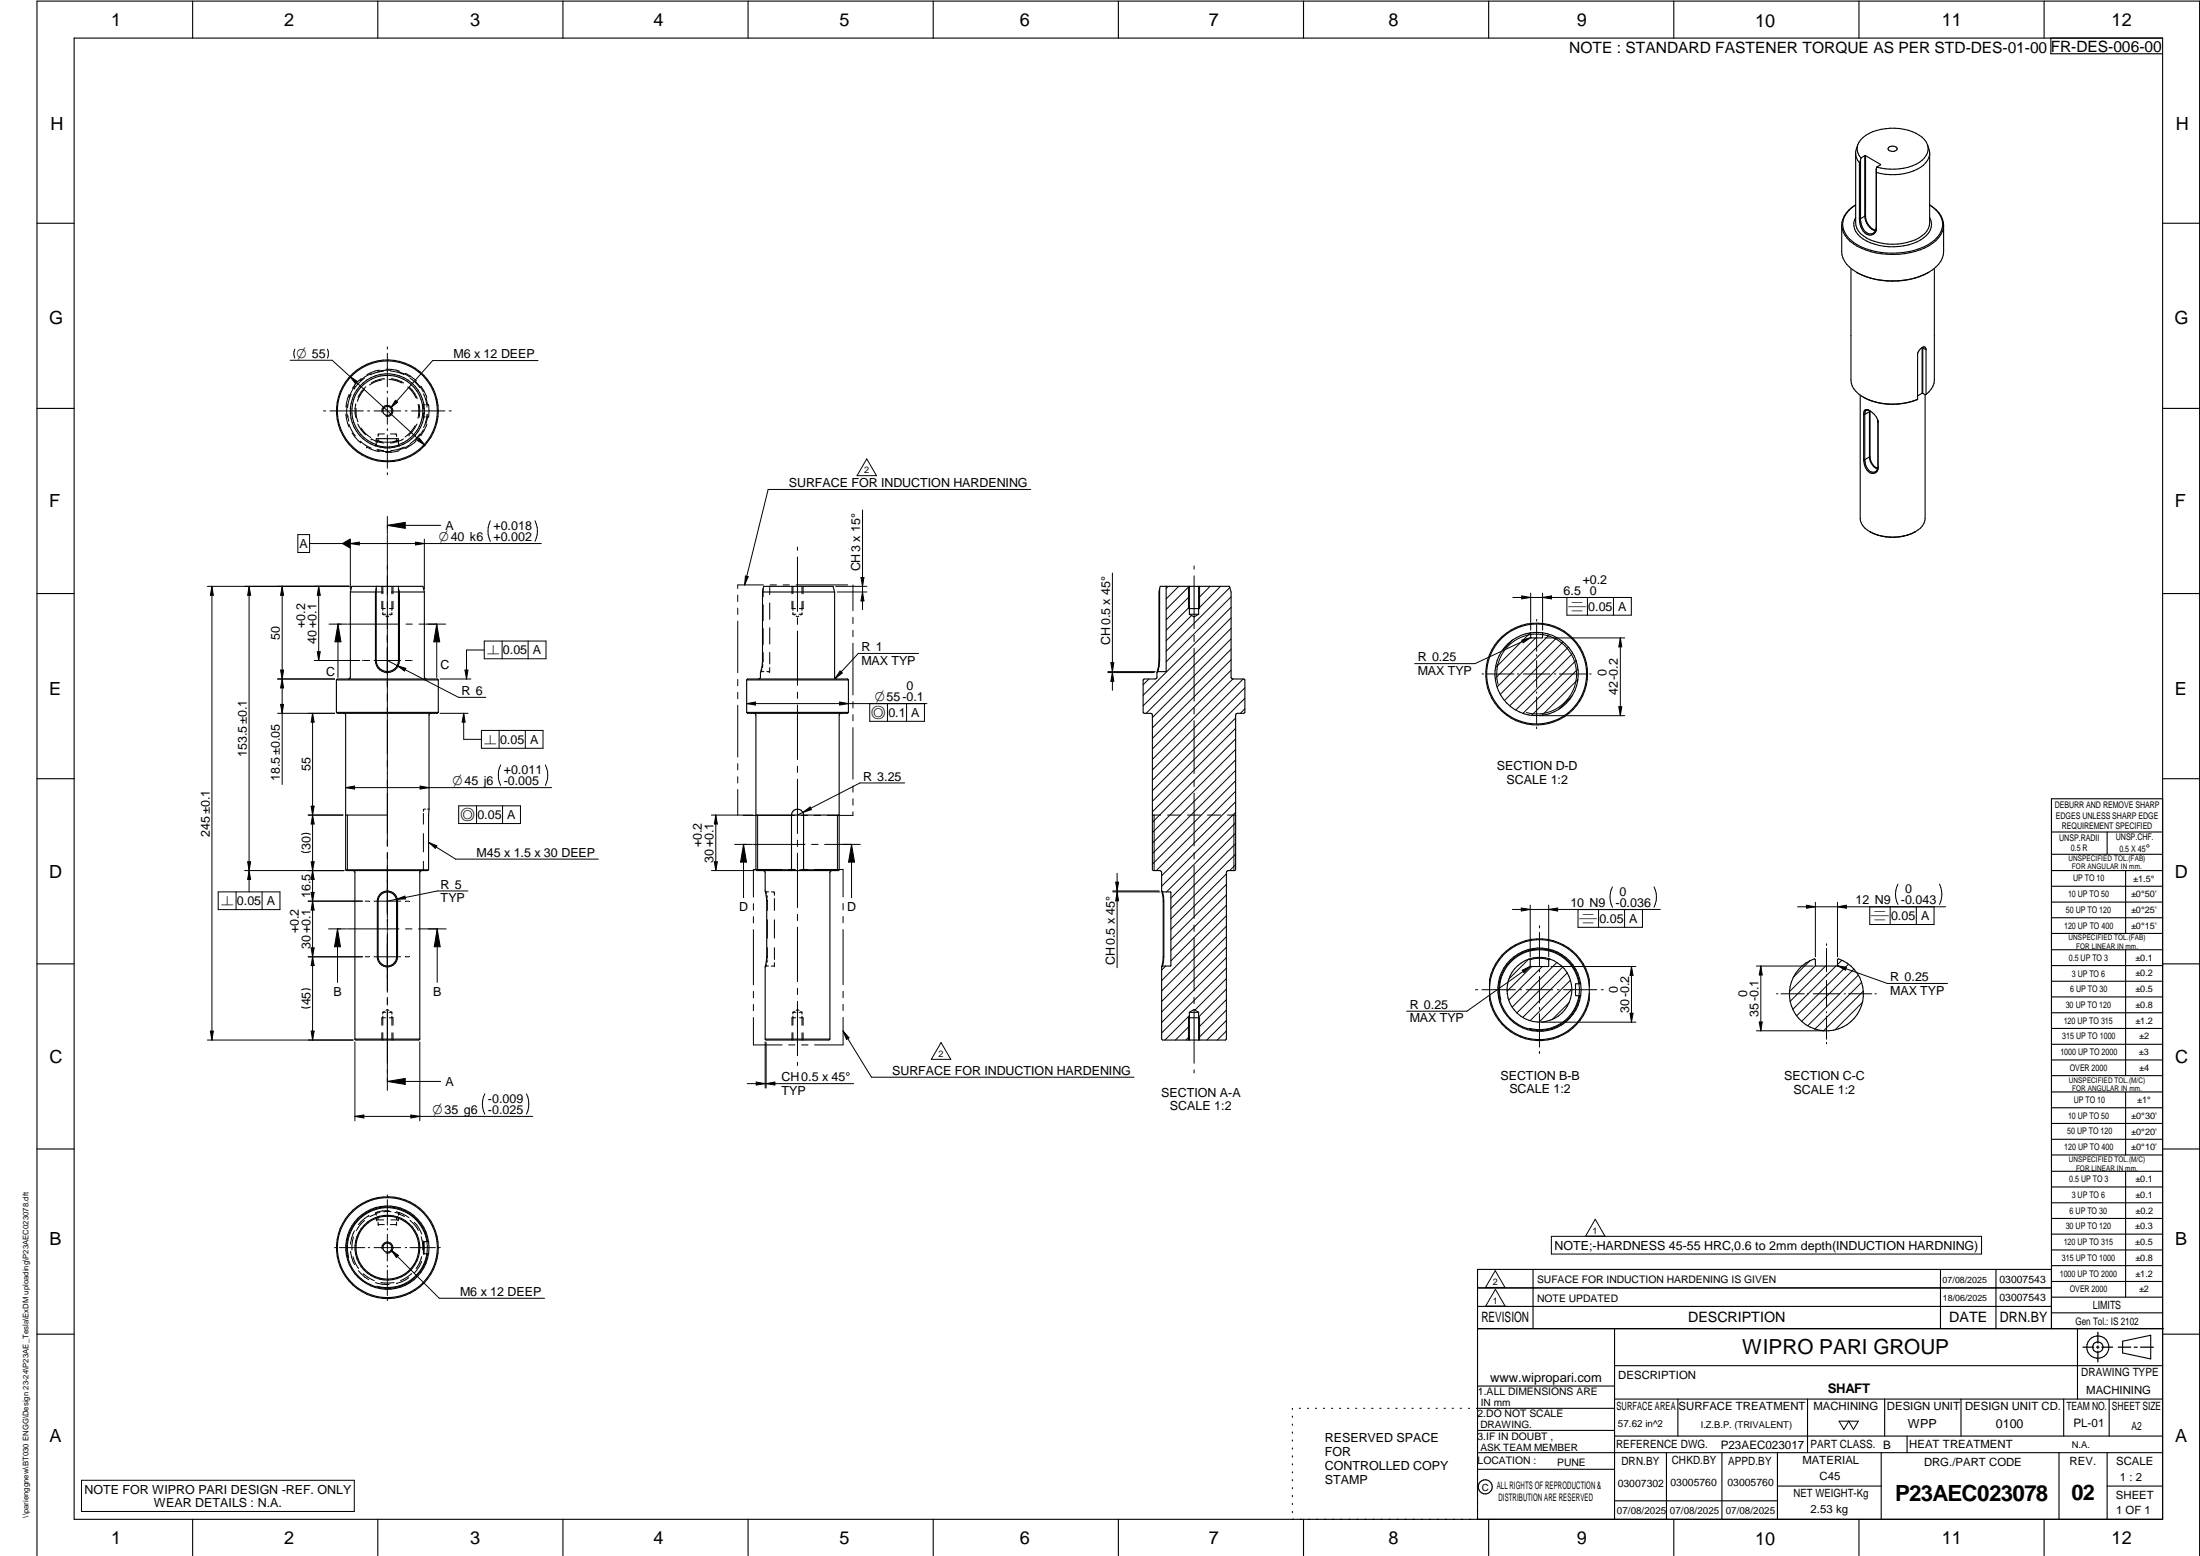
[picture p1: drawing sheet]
<svg xmlns="http://www.w3.org/2000/svg" width="594mm" height="420mm" viewBox="0 0 594 420" stroke-linecap="round" stroke-linejoin="round" font-family="sans-serif">
<g fill="none" stroke="#000" stroke-width=".3">
<path d="M20 10.3h564v400h-564zM52 .3v10M102 .3v10M152 .3v10M202 .3v10M252 .3v10M302 .3v10M352 .3v10M402 .3v10M452 .3v10M502 .3v10M552 .3v10"/>
<path d="M553.8 10.3v4.2h30.1M501.6 39.1l-.5 1.9v19.2a5 5 0 0 0 2.9 4.1 15.2 15.2 0 0 0 15-.6 4.5 4.5 0 0 0 2.1-3.5v-19.1l-.6-2M501.6 39.1a3.6 3.6 0 0 0 .9 3.6M510 39.8l.7-.3a1 1 0 0 1 1.5 .9 1.59 1.59 0 0 1-2.3-.1zM520.5 39.1a4.6 4.6 0 0 1-3.1 5.3 15.8 15.8 0 0 1-10.6 .7M520.5 39.1a8 8 0 0 0-6.3-4.2 13.7 13.7 0 0 0-11.1 2.2l-.7 .7-.8 1.3M499.2 56.7l1.9-1.4a5.9 5.9 0 0 0-3.2 7 10.2 10.2 0 0 0 7.2 5.3 21 21 0 0 0 16.3-2 5.6 5.6 0 0 0 2.6-7.3 8.2 8.2 0 0 0-2.9-3 6.1 6.1 0 0 1 3.4 7.2 10.6 10.6 0 0 1-7.4 5.4 21.1 21.1 0 0 1-16.6-2.1 5.6 5.6 0 0 1-2.5-7.5zM501.1 41.8l.2 .7 .8 1.4M502.1 43.9l.1 15.7a4.4 4.4 0 0 0 2.3 3.8 1.77 1.77 0 0 0 2.2-1.7M502.1 59.1h.3M502.4 43.3v15.8M502.4 43.3l-.3 .6"/>
<path d="M502.4 59.1l.1 .8a4.1 4.1 0 0 0 2.1 3.2 1.57 1.57 0 0 0 2-1.6l.1 .2M502.5 42.7l-.1 .6M503.5 58.4h.3M503.5 58.4a4.3 4.3 0 0 0 2.9 3.9M503.5 58.4l-1.1 .7M503.5 42l-1 .7M503.5 42v16.4M503.5 42h.3M503.8 42v16.4M503.8 58.4a4.2 4.2 0 0 0 2.7 3.8M503.8 42l4 2.4-1 .7M506.6 45.7l.1 16"/>
<path d="M506.8 45.1l-.2 .6M521.1 58.7a4.5 4.5 0 0 1-2.4 6.1 15.7 15.7 0 0 1-16.4-.9 4.1 4.1 0 0 1-1.2-5.2M521.1 41.8a6.2 6.2 0 0 1-4.5 4.4 16.1 16.1 0 0 1-9.9 .4l-.1-.9M10 60.3h10M497.3 60.8v7.1a6.7 6.7 0 0 0 4 5.6M499.8 72.5v30.1a6.6 6.6 0 0 0 5.1 5.4 18 18 0 0 0 12.9-.2M501.3 73.5a19.3 19.3 0 0 0 9.8 2.4M501.3 73.5a19 19 0 0 0 9.8 2.4M518.4 74.6a20 20 0 0 1-7.3 1.3M519.6 74.1a19.7 19.7 0 0 1-8.5 1.8M520.8 73.5l-.2 .2M520.8 73.5l-1.3 .7"/>
<path d="M522.3 72.5v30.1a5 5 0 0 1-2.2 3.9M524.8 60.8v7.1a6.7 6.7 0 0 1-4 5.6M584 60.3h10M519 93.9a.62 .62 0 0 1 .8-.2 .62 .62 0 0 1 .3 .7v12.1M519 93.9v12.3M519 93.9l1.1 .5M519 93.9l-.8 .8-.4 .8v12.3M519.2 93.8v12.4M10 110.3h10M502.3 106.7v33.3a4.8 4.8 0 0 0 3.7 4.1M503.1 107.2a17.1 17.1 0 0 0 14.7 .6M503.3 111.8v12.3"/>
<path d="M504.5 110.7l.5 .3v12.4M504.5 110.7a4.8 4.8 0 0 1 2.6 2.9v12.6M504.5 110.7a.88 .88 0 0 0-1 1.2l.1 12.9a3.3 3.3 0 0 0 2.1 2.7 1.31 1.31 0 0 0 1.4-1M504.5 110.7a.93 .93 0 0 0-1 .2 .93 .93 0 0 0-.2 .9M504.8 110.9v12.5M505 111.2l-1.5 .7-.2-.1M507 113.3l.1 .8M507.1 113.9v.2M507.1 114.1v12.2a1.55 1.55 0 0 1-1.2 1.6 1.55 1.55 0 0 1-1.7-.9l-.7-1.4-.2-1.5M519 106.2h.2M519 106.2l-1.2 .7M519.2 106.2l.9 .3"/>
<path d="M519.8 106.6v33.4a4.8 4.8 0 0 1-3.7 4.1M584 110.3h10M101.4 120.4a9.4 9.4 0 0 0 6.5 0M101.6 120.2l.1-1.8h5.8l.1 1.8M101.6 120.2l-.2 .2M101.6 120.1a9.6 9.6 0 0 1-4.7-14.8 9.6 9.6 0 0 1 15.4 0 9.6 9.6 0 0 1-4.7 14.8M107.6 120.2a9.5 9.5 0 0 1-6 0M107.6 120.2l.3 .2M107.9 120.4a10 10 0 0 0 4.8-15.4 10 10 0 0 0-16.1 0 10 10 0 0 0 4.8 15.4M504.8 123.4l-1.3 .7h-.2M504.8 123.4h.2M504.8 123.4a3.7 3.7 0 0 0 2.2 3.3"/>
<path d="M505 123.4l.2 1.1a3.3 3.3 0 0 0 1.9 2M507.1 126.2v.3M507.1 126.2v.1M94.6 159.9l.4-1.6h19.2l.4 1.6M94.6 159.9v22.9l-.5 .5M94.6 159.9h6.8M101.4 159.9v18.5a3.2 3.2 0 0 0 3.2 3.2 3.2 3.2 0 0 0 3.3-3.2v-18.5M101.6 159l-.2 .9M107.6 158.3v20.1a3 3 0 0 1-3 2.9 3 3 0 0 1-3-2.9v-20.1M107.6 159l.3 .9M107.9 159.9h6.7M114.6 159.9v22.9l.5 .5"/>
<path d="M205.9 159.9h19.5M205.9 159.9v18.5l-.1 1.6-.4 1.6-.1 1.5-.5 .2M225.4 159.9l-.4-1.6h-18.8l-.3 1.6M225.4 159.9v22.9v.3l.4 .2M313.1 159l.2-.7h18.7l.4 1.6v22.9l.1 .3 .4 .2h3l.3 .3v8.8l-.3 .2-2 .1-.2 .4v41.8l-.3 .2h-1.7l-.5 .5v45l-.3 .2h-17l-.2-.2v-19.5M313.1 159l-.1 .9v18.5l-.2 1.6-.4 1.6M313.1 159v19.4l-.4 3M314.9 158.3v22.9l-2.2 .2M321.2 158.3v7.6M323.7 158.3v7.6M507 144.5a13.9 13.9 0 0 0 8.1 0M517.3 143.6a13.5 13.5 0 0 1-12.4 0"/>
<path d="M10 160.3h10M320.9 164.3h3M321.2 165.9h2.5M321.2 165.9l1.2 .7 1.3-.7M413.3 170.9l.2 1.4h2.9l.2-1.4M413.3 170.9h3.3M413.3 170.9a11.2 11.2 0 0 0-7.8 17.2 11.2 11.2 0 0 0 18.9 0 11.2 11.2 0 0 0-7.8-17.2M584 160.3h10M90.8 183.6v8.8M90.8 192.4h27.6M90.8 183.6h27.6M92.9 192.6l.4 .2v.3v41.8"/>
<path d="M116.4 192.6l-.5 .2v.3l-.2 41.8M118.4 192.4l-.3 .2h-27l-.3-.2M118.4 183.6l-.3-.3h-27l-.3 .3M118.4 183.6v8.8M201.6 183.6v8.8M201.6 192.4h27.5M201.6 183.6h27.5M203.6 192.6l.3 .1 .2 .4v41.8M227.1 192.6l-.2 .1-.3 .4v41.8M229.1 183.6l-.3-.3h-26.9l-.3 .3M229.1 183.6v8.8M229.1 192.4l-.3 .2h-26.9l-.3-.2"/>
<path d="M312.4 181.6v1.2l-.2 .5h-3.3l-.2 .3v8.8l.2 .2 2 .1 .3 .4v41.8l.2 .2h1.8l.4 .2 .1 5.3M312.7 181.4l-.3 .2M10 210.3h10M584 215.7h-30v143.1M584 210.3h10M93.3 234.9l.3 .2h21.9l.2-.2M93.3 220.1h11.3M93.3 234.9h22.4M95.4 235.1l.4 .2v.3v45M113.9 235.1l-.5 .2v.3v45M204.1 220.1h22.5M204.1 234.9h9.6"/>
<path d="M206.1 235.1l.4 .2a29.5 29.5 0 0 0 .5 8v15.1l-.4 2.7v19.5M217 234.9h9.6M217 235.1v-15a1.63 1.63 0 0 0-1.6-1.6 1.63 1.63 0 0 0-1.7 1.6v15M224.6 235.1l-.5 .5v45M226.6 234.9l-.3 .2h-21.9l-.3-.2M311.2 220.1h.5M333.2 220.1h.5M554 224.7h30M554 230.7h30M554 235.1h30M554 239.3h30M569 224.7v6"/>
<path d="M574 235.1v17M102.6 241.5a2.75 2.75 0 0 1 3-.7 2.75 2.75 0 0 1 1.8 2.5v15.1a2.73 2.73 0 0 1-2.8 2.7 2.73 2.73 0 0 1-2.7-2.7v-15.1v-.6zM102.8 241.6a2.49 2.49 0 0 1 2.7-.6 2.49 2.49 0 0 1 1.6 2.3v15.1a2.5 2.5 0 0 1-2.5 2.5 2.5 2.5 0 0 1-2.5-2.5v-15.1l.1-.6zM313.7 240.6l.4 2.7v15.1l-.4 2.7M313.7 240.6l.2 .2M313.9 240.8l.4 2.5v15.1l-.4 2.5M313.9 240.8l2.3 .2v19.7l-2.3 .2M413 259l.2 .1M413.2 259.1a8.4 8.4 0 0 1 5 0M413.2 259.1l.1 1.9h4.8l.1-1.9M418.5 259a8.7 8.7 0 0 1 4.3 13.4 8.7 8.7 0 0 1-14.2 0 8.7 8.7 0 0 1 4.4-13.4M418.5 259a8.8 8.8 0 0 0-5.5 0"/>
<path d="M418.5 259l-.3 .1M554 243.6h30M554 247.8h30M554 252.1h30M554 256.5h30M574 256.5v33.9M10 260.3h10M313.9 260.9l-.2 .2M320.9 274.8h3M321.2 273.3v7.5M321.2 273.3h2.5M321.2 273.3l1.2-.7 1.3 .7"/>
<path d="M323.7 273.3v7.5M402.2 268.2a13.5 13.5 0 0 0 13.5 12.5 13.5 13.5 0 0 0 13.5-12.5M402.2 266.3a13.5 13.5 0 0 1 13.5-12.6 13.5 13.5 0 0 1 13.5 12.6M426.6 265.6a11 11 0 0 0-16.9-7.6 11 11 0 0 0 0 18.5 11 11 0 0 0 16.9-7.6M426.8 265.6v3.3M426.8 265.6l-1.4 .1v3l1.4 .2M426.8 265.6a11.2 11.2 0 0 0-17.2-7.8 11.2 11.2 0 0 0 0 18.9 11.2 11.2 0 0 0 17.2-7.8M486.6 260.9l1-.8 2.4-1.2 .2 .2 .1 1.8h5.8l.1-1.8 .2-.2a10 10 0 0 1 5.5 14.3 10 10 0 0 1-15 3 10 10 0 0 1-.3-15.3zM554 260.7h30M554 265h30M554 269.2h30M554 273.5h30"/>
<path d="M554 277.7h30M584 260.3h10M95.8 280.6h17.6M113.4 280.6l-.3 .2h-17l-.3-.2M206.6 280.6h17.5M224.1 280.6l-.2 .2h-17l-.3-.2M554 282h30M554 286.2h30M554 290.4h30M554 294.9h30M554 299.1h30M574 294.9v17"/>
<path d="M10 310.3h10M554 303.4h30M554 307.6h30M554 311.9h30M554 316.3h30M574 316.3v34M584 310.3h10M103.7 328.5a8.5 8.5 0 0 0-6.5 12.5 8.5 8.5 0 0 0 14 1.3 8.5 8.5 0 0 0-4-13.5l-1.1-.3h-2.4M115.5 335.3a11 11 0 0 0-16.9-7.6 11 11 0 0 0 0 18.5 11 11 0 0 0 16.9-7.7M115.7 335.3v3.2M115.7 335.3l-1.4 .1v3l1.4 .1M115.7 335.3a11.2 11.2 0 0 0-17.2-7.8 11.2 11.2 0 0 0 0 18.9 11.2 11.2 0 0 0 17.2-7.9"/>
<path d="M554 320.5h30M554 324.8h30M554 329h30M554 333.2h30M554 337.5h30M399 358.8h185.2M399 352.8h155M399 347.8h155M414 342.8v16M436 358.8v51.5M524 342.8v16M539 342.8v16"/>
<path d="M554 341.8h30M554 346h30M554 350.3h30M554 354.5h30M554 342.8h-155v67.5M561 358.8v19M10 360.3h10M399 374.3h37M436 368.8h148M436 377.8h148M453.1 377.8v10M488.1 377.8v14.5"/>
<path d="M508.9 377.8v10M529.5 377.8v10M557.3 377.8v10M569.5 377.8v10M573.2 362.2l7.6-1.6v6.3l-7.6-1.6zM584 360.3h10M349 380.3v.3M349 382.4v.3M349 384.6v.3M349 386.7v.3M349 388.8v.3M349 391v.3"/>
<path d="M349 393.1v.3M349 395.3v.3M349 397.4v.3M349 399.5v.3M350.9 380.3h.2M353.1 380.3h.2M355.2 380.3h.3M357.4 380.3h.3M359.6 380.3h.3M361.7 380.3h.3M363.9 380.3h.3M366.1 380.3h.3"/>
<path d="M368.3 380.3h.2M370.4 380.3h.3M372.6 380.3h.3M374.8 380.3h.3M376.9 380.3h.4M379.1 380.3h.3M381.3 380.3h.3M383.4 380.3h.4M385.6 380.3h.3M387.8 380.3h.3M390 380.3h.3M392.2 380.3h.3"/>
<path d="M394.3 380.3h.3M396.5 380.3h.3M398.7 380.3h37.3M399 386.2h37M399 396.7h37M436 387.8h148M450 392.3v18M465 392.3v18M480 392.3v18M508 392.3v18M515 387.8v4.5M556 392.3v18"/>
<path d="M569 392.3v18M584 392.3h-185M52 410.3v9.7M102 410.3v9.7M152 410.3v9.7M202 410.3v9.7M252 410.3v9.7M302 410.3v9.7M349 401.7v.3M349 403.8v.4M349 406v.3M349 408.1v.3"/>
<path d="M352 410.3v9.7M402 410.3v9.7M436 405.3h44M452 410.3v9.7M480 401.3h28M502 410.3v9.7M552 410.3v9.7M569 401.3h15M10 420v-419.7h584v419.7"/>
<circle cx="104.6" cy="111" r="1.22"/>
<circle cx="104.6" cy="111" r="13.5"/>
<circle cx="104.6" cy="111" r="13.8"/>
<circle cx="414.9" cy="182" r="13.5"/>
<circle cx="415" cy="182" r="13.8"/>
<circle cx="415.7" cy="267.2" r="13.7"/>
<circle cx="104.6" cy="336.9" r="8.8"/>
<circle cx="104.6" cy="336.9" r="13.5"/>
<circle cx="104.6" cy="336.9" r="13.8"/>
<circle cx="104.6" cy="336.9" r="1.22"/>
<circle cx="566.5" cy="363.8" r="2.99"/>
<circle cx="566.5" cy="363.7" r="1.41"/>
<circle cx="401.1" cy="401.5" r="1.9"/>
</g>
<g fill="none" stroke="#000" stroke-width=".27">
<path d="M78.4 97.3h11.3l4.8 4.3M79.6 94.3a2.6 2.6 0 0 0 0 2.4M88.4 94.3a2.99 2.99 0 0 1 0 2.4M102.4 99.9l-2.2 .7-1.1 .6M104.2 99.7h1.5l2.1 .5M104.6 93.7v.6M104.6 95.4v9M105.6 100h-1.8l-1.8 .3M145.3 97.4h-28.5l-11.3 12.7M87.4 111h.5M89.1 111h9M93.4 111.8l.8 3.5"/>
<path d="M93.8 109.2l-.2 1.8 .2 1.8M93.9 112l.3 1.7M94.2 114.6l.7 1.6 1.1 1.5M94.3 106.5l-.9 3.4M94.5 101.6l2 1.4-.5 .6zM94.5 101.6l20.3 18.6M94.8 106.5a8.3 8.3 0 0 0-.9 3.6M95.1 116.9l1.7 2.1 .6 .6M95.8 104.8h.1M95.9 104.2l-1 1.5-.7 1.7M96 109.1l-.1 1.2 .1 2.4M96 109.1h.1"/>
<path d="M96.1 110.2a7.8 7.8 0 0 0 .5 3.7M96.6 114.5l.9 1.6 1.2 1.3M97.2 119.1l1.4 1.1 1.7 .8M97.5 115.6a7.5 7.5 0 0 0 2.6 2.6M97.5 102.2l-1.7 1.7-.6 1M98.4 105.2a8.3 8.3 0 0 0-1.9 3.2M98.4 102.2l-1.8 1.5-.8 1.1M98.8 104.4a7.3 7.3 0 0 0-2.1 2.9M99.3 111h.5M100.2 118.5l2.3 .9 1.1 .2M100.2 118.5h.1M100.2 100.9l-1.6 .8-1.4 1.1"/>
<path d="M101 111h7.2M101.8 119l1.7 .4M101.9 119.3h.1M102.1 119.1h-.1M102.1 119.1l.8 .2M102.1 117.3v.6M102.1 118.5v.6M102.1 117.3h.1M102.2 117.2h1.6M102.2 117.2h.1M103.2 102.6a7.9 7.9 0 0 0-3.4 1.4M103.2 111.3a1.49 1.49 0 0 1 1.3-1.8 1.49 1.49 0 0 1 1.6 1.6 1.49 1.49 0 0 1-1.9 1.3"/>
<path d="M103.6 100.2l-2.6 .6-1 .4M103.7 102.2l-1.2 .2-2.2 .9M103.7 102.2h.1M103.8 119.4h1.6M104.6 105.6v.5M104.6 107.4v7.2M104.6 115.7v.6M104.6 117.4v9M105 102.4a8.3 8.3 0 0 1 3.5 1M105.4 117.2h1.6M105.5 100.2l2.1 .4 1.5 .5M105.6 102.3a7.3 7.3 0 0 1 3.4 1.1"/>
<path d="M106.8 108.1l.6 .5-1.9 1.5zM107 117.2h.1M107.1 117.3h.1M107.1 119.1h.1M107.1 117.3v.6M107.1 118.5v.6M107.1 119.1l-.8 .2M107.3 119.2l.1 .1M107.3 119.3l-1.8 .3M107.4 100.3l1.7 .6 1.6 .9M107.5 118.9l-2.1 .5M108.9 118.5l-1.6 .8"/>
<path d="M109.4 111h.5M109.5 100.8l1.3 .8 1.6 1.3M110.1 104.5a8.1 8.1 0 0 1 2.2 2.9M110.4 117.4h.1M110.5 104.5l.8 .8 1.3 2.1M110.7 102.1l1.5 1.2 1.2 1.4M111.1 111h9M112.1 114.9a8.8 8.8 0 0 1-2.7 3.1M112.1 103l1.3 1.3 .9 1.5M112.4 119l-1.6 1.3-1.3 .8M112.6 114.5l-1.3 2.1-.9 .8M112.6 107.4h.1"/>
<path d="M112.9 109.2a7.8 7.8 0 0 1 0 3.7M113.2 109.2a7.4 7.4 0 0 1 0 3.5M113.2 118.3l1.6 1.9-2.1-1.3zM113.4 117.2l-1.6 1.8-1 .8M113.7 104.3l.8 1.3 .8 1.8M114.3 116l-.9 1.6-1.2 1.3M114.3 106.3a8.5 8.5 0 0 1 1 3.6M114.3 109.4h.1M114.3 112.4h.1M114.3 109.4v1M114.3 111.5v.9M114.4 109.3h.1"/>
<path d="M114.4 112.5h.1M114.5 109.3h.3M114.5 112.6h.3M115.1 107.6l.4 1.7M115.3 114.5l-.8 1.8-.9 1.3M115.3 109.3h.4M115.3 112.6h.4M115.4 111.9l-.6 2.6-.4 1M115.4 111.9h.1M115.5 112.6l-.4 1.7M115.7 109.2l.2 1.8-.2 1.7M121.3 111h.6"/>
<path d="M99 120.7h.1M99 120.7l1.2 .6 2.2 .7M101.8 121.4l1.8 .3M102 121.6l1.8 .3h1.8M104.6 127.6v.6M104.6 139.4v4.9M107.7 121.8l-3.5 .4M109.1 120.7l-2 .8-1.6 .2M110.7 120.1l-1.6 .9-1.7 .5M232.9 137.7v26.9M234.1 123.9l2.6 4.5h-5.3zM278.3 132.2h-70.9l-6.3 25.7"/>
<path d="M56 158.3h38.3M57.2 158.3v122.5M57.2 158.3l.4 2.4h-.8zM67.3 158.3l.4 2.4h-.8zM67.3 158.3v82.5M76.2 158.3v53.5M76.2 158.3l.4 2.4h-.8zM80.4 144.4h3.2v4.8h-3.2zM83.6 146.8h62.6M86.1 158.3l.4 2.4h-.8zM86.1 158.3v20.1M94.6 146.8l2.4-.4v.8z"/>
<path d="M94.6 145.6v13.5M101.4 159.9h2.1M103.1 158.3v2M103.4 158.3v2M104.6 144.5v84M104.6 141.9h14.4M104.6 141.9l4.8-.8v1.6zM105.7 159.9h2.2M105.8 158.3v2.1M106.1 158.3v2M112.2 146.4l2.4 .4-2.4 .4zM114.6 145.6v13.5"/>
<path d="M132.4 140.6a6.4 6.4 0 0 0 0 5.6M144.5 140.6a6.4 6.4 0 0 1 0 5.6M201.3 155.5l.8 .2-1 2.2zM206.1 159v2.1M206.2 157.9h-7v1M207.8 158.3v2.3M207.9 157.9h1.8M211.4 157.9h1.7M213.9 158.3v2M214.1 158.3v2M215 157.9h13.9M215.3 147.7v.9"/>
<path d="M215.3 150.4v14.7M216.6 158.3v2.1M216.9 158.3v2M225.7 158.3h8.4M226.1 159.9h8M230.3 157.9v7M232.5 156h.8l-.4 2.3zM232.9 159.9l.4 2.4h-.8zM300.4 154.7v31.7M315.5 158.3l-.6 .6M318.3 158.3l-3.4 3.4M320.9 158.3v6"/>
<path d="M321.1 158.3l-6.2 6.2M322.4 152.8v.9M322.4 155.5v14.3M323.7 158.6l.2-.3v6M326.8 158.3l-3.1 3.2M329.6 158.3l-5.9 6M332.1 158.7l-17.2 17.2M84.9 178.4h12.2M85.7 176h.8l-.4 2.4zM88.9 168.5h4.8M91.3 168.5l.8 4.8h-1.6zM91.3 168.5v14.4"/>
<path d="M93.9 168.5h14M97.9 178.4h.1M98.2 178.4h1.4M101 178.4h7.2M103.1 162.3v2h.9M103.4 162.3v2.5M103.4 165.4v.5M103.4 165.9l.4 .2M103.4 165.9h.8M104.2 166.3l.4 .3 .4-.2M104.6 178.4l19.2 9.9h7.4M105.1 165.9h.7"/>
<path d="M105.8 162.4v2.4M105.8 165.4v.5M105.8 165.9l-.4 .2M106.1 162.3v2h-1M107.3 179.7l2.3 .8-.4 .7zM109.6 168.5h1.7M109.7 178.4h1.3M111.2 178.4h.1M113.2 168.5h7.1M117.9 168.5l.8 4.8h-1.6zM117.9 168.5v14.4M130.8 173.1h16.6v4.8h-16.6z"/>
<path d="M130.8 175.5h-4.8v7.8M135.6 173.1v4.8M142.6 173.1v4.8M199.2 160.7v1.7M199.2 164.2v1.7M199.2 167.7v14M206 179.4l-.1 .9M206.1 176.2l-.1 2.6M206.1 163.3v4.3M206.1 169.8v4.2M207.8 162.8v4.4M207.8 169.5v4.4"/>
<path d="M207.8 176.1v3.2M213.9 162.3v2h.9M214.1 162.3v2.5M214.1 165.9l.4 .2M214.1 165.9h.8M214.1 165.4v.5M215 166.3l.3 .3 .4-.2M215.3 166.9v1.7M215.3 170.4v14.7M215.8 165.9h.8M216.6 162.4v2.4M216.6 165.9l-.4 .2"/>
<path d="M216.6 165.4v.5M216.9 162.3v2h-1M230.3 166.7v1.7M230.3 170.2v1.7M230.3 173.7v14M248.1 176.4h-16.3l-6.3 6.8M300 178.9h.8l-.4 2.5zM321.2 161.1l-6.3 6.2M321.2 163.9l-6.3 6.3M321.8 166.2l-6.9 6.8M322.4 171.5v1.8M322.4 175v14.3"/>
<path d="M332.4 164l-23.7 23.7M332.4 166.8l-23.7 23.8M332.4 161.2l-17.5 17.5M332.4 172.5l-21.2 21.3M332.4 175.3l-21.2 21.3M332.4 178.1l-21.2 21.3M332.4 169.7l-22.9 22.9M408.4 172.8l-2.6 2.7M410.9 160.9l2.4 .4-2.4 .4zM411 172.8l2.3-.6-2 1.4zM413.2 170.9l-9.3 9.4M413.3 160.1v10"/>
<path d="M413.5 172.1l-15.2 7.1h-16.3M414.7 172.3l-10.9 10.9M414.9 167.3v.4M414.9 168.7v7.2M414.9 176.8v.4M414.9 178.4v7.2M416.6 161.3l2.4-.4v.8zM416.6 160.1v10M417.1 172.3h21.6M418.5 171.3l-14.2 14.2M420.4 172.2l-15.3 15.3M422.1 173.3l-15.8 15.8"/>
<path d="M423.1 161.3v4.8h17.4v-4.8h-32M423.5 174.8l-15.8 15.8M424.7 176.4l-15.4 15.3M425.6 178.4l-14.3 14.2M428.7 161.3v4.8M435.7 161.3v4.8M437.6 172.3l.3 2.4h-.8zM437.6 172.3v21M75 183.3h15.4M75 192.6h15.4M75.8 180.9h.8l-.4 2.4zM75.8 190.2h.8l-.4 2.4z"/>
<path d="M76.2 183.3l.4 2.5h-.8zM84.4 192.6l.4 2.4h-.8zM84.4 192.6v88.2M118.8 183.3h8.4M118.8 192.6h7.6M125.2 192.6l.4 2.4h-.8zM125.2 192.6v7h4.8M125.6 180.9h.8l-.4 2.4zM130 197.2h16.6v4.9h-16.6zM134.8 197.2v4.9M141.9 197.2v4.9M199.2 183.5v1.7"/>
<path d="M199.2 186.9v1.8M199.2 190.5v13.9M201.6 190l2.4-.4v.8zM201.6 190h48.7M205.4 181.5v.1M205.6 181.4h.7M205.6 181.4h-.1M205.7 180.8l-.1 .5M207 181.4h.7M207.7 181.4h.1M207.8 181.3h.1M207.8 180.3v.9"/>
<path d="M215.3 186.9v1.7M215.3 190.4v14.7M226.7 189.6l2.4 .4-2.4 .4zM226.9 181.2l.6 .5-2 1.5zM230.3 189.4v1.8M230.3 193v1.6M230.3 196.5v13.9M234.9 190v4.8h14.7v-4.8M239.6 190v4.8M244.8 190v4.8M299.2 181.4h12.7M299.2 181.6h12.5"/>
<path d="M300.4 181.6l.4 2.4h-.8zM310.3 183.3l-1.6 1.6M322.4 191.1v1.7M322.4 194.6v14.3M332.4 181l-21.2 21.2M332.9 183.3l-21.7 21.8M333.7 193.9l-22.5 22.5M333.7 196.7l-22.5 22.5M333.7 199.5l-22.5 22.5M335.7 183.3l-24.5 24.6M336.2 185.7l-25 25M336.2 188.6l-25 24.9"/>
<path d="M336.2 191.4l-1.3 1.2M400.2 182h.4M401.6 182h7.2M404.5 184.8a10.8 10.8 0 0 1 9.5-13.5 10.8 10.8 0 0 1 11.7 11.6 10.8 10.8 0 0 1-13.5 9.5M409.7 182h.5M411.3 182h7.2M414.9 186.8v.4M414.9 188.2v7.2M414.9 196.3v.5M415.7 193.3h23M419.7 182h.5M421.1 182h7.2"/>
<path d="M424.5 187.9l-3.7 3.7M426.1 180.6l-12.5 12.6M426.1 183.5l-9.7 9.6M429.3 182h.4M437.1 190.8h.8l-.3 2.5zM84 217.7h.8l-.4 2.4zM93.3 212.7l2.5-.4v.8zM93.3 212.7h55.7M113.4 212.3l2.5 .4-2.5 .4zM114.3 218.6v.5M114.3 219.6v2.9M114.4 218.6h.1"/>
<path d="M114.5 218.5h.4M115.4 218.5h.5M123.9 217.6h16.6v4.8h-16.6zM128.7 217.6v4.8M135.2 206.5a6.4 6.4 0 0 0 0 5.6M135.7 217.6v4.8M147.3 206.5a6.4 6.4 0 0 1 0 5.6M199.2 206.2v1.7M199.2 209.7v1.7M199.2 213.2v7M215.3 206.9v1.7M215.3 210.4v14.7"/>
<path d="M216.8 219.4l2-1.5 .3 .7zM230.3 212.2v1.7M230.3 215.7v1.7M230.3 219.2v1h-6.9M244.3 211.4h-12.1l-16.9 8.7M322.4 210.7v1.7M322.4 214.2v14.2M333.7 202.4l-22.5 22.4M333.7 205.2l-22.5 22.5M333.7 208l-22.5 22.5M333.7 210.8l-22.5 22.5M333.7 213.7l-21.5 21.4"/>
<path d="M333.7 216.5l-20 20M333.7 219.3l-20 20M66.1 235.1h26.8M66.9 232.7h.8l-.4 2.4zM67.3 235.1l.4 2.4h-.8zM81.4 229.9a2.6 2.6 0 0 0 2.4 0M81.4 225.3a2.6 2.6 0 0 1 2.4 0M83.2 220.1h9.4M84 232.7h.8l-.4 2.4zM84.4 220.1l.4 2.4h-.8zM84.4 235.1l.4 2.4h-.8zM93.8 220.1v15"/>
<path d="M104.6 230.2v17.8M114.3 225.1v4.9M114.3 232.6v2.5M115.7 227.5l2.3 .9-.4 .7zM115.7 227.5l7.4 4.5h38.5M192.1 235.1h11.6M192.1 220.1h11.3M192.9 232.7h.8l-.4 2.4zM193.3 220.1l.4 2.4h-.8zM193.3 220.1v15M198.4 228h4.8M200.7 220.2h13.9"/>
<path d="M200.8 228v14.4M200.8 228l.8 4.8h-1.6zM203.4 228h14M204.6 220.1v15M211.2 234.8h-7.8v7.4M212.9 234.8h1.7M213.7 234.9h1.1M215.3 226.9v1.7M215.3 230.4v14.7M215.9 234.9h1.1M216.4 220.2h1.7M216.4 234.8h1.7"/>
<path d="M219.2 228h1.7M219.9 220.2h1.7M219.9 234.8h7.8v7.4M222.7 228h9.6M226.1 220.1v15M229.9 228l.9 4.8h-1.7zM229.9 228v14.4M301.3 238.2h.7l-.3 2.4zM301.7 235.8v25.5M313.4 220.1h-1.7v15M315.3 220.1h3.5M320.7 220.1h3.5"/>
<path d="M322.4 230.2v1.7M322.4 233.7v14.3M326 220.1h3.6M331.2 236l-15 15M331.2 238.8l-15 15M331.5 220.1h1.7v15M333.7 233.5l-1.6 1.6M333.7 225l-17.5 17.5M333.7 227.8l-17.5 17.5M333.7 230.6l-17.5 17.5M333.7 222.2l-18.7 18.6M435.4 239.5a5.9 5.9 0 0 0 0 5.5"/>
<path d="M446.7 239.5a6.3 6.3 0 0 1 0 5.5M512.5 238.7a5.9 5.9 0 0 0 0 5.5M523.7 238.7a6.3 6.3 0 0 1 0 5.5M58.9 240.8h16.7v4.8h-16.7zM63.7 240.8v4.8M70.8 240.8v4.8M83.2 243.3h14.7M83.2 258.4h14.7M84 241h.8l-.4 2.3zM84 255.9h.8l-.4 2.5zM84.4 243.3l.4 2.4h-.8zM84.4 258.4l.4 2.3h-.8z"/>
<path d="M88.7 250.8h4.8M91.1 250.8l.8 4.9h-1.6zM91.1 250.8v14.5M93.8 250.8h13.9M98.6 243.3h.1M98.6 258.4h.1M98.8 243.3h.8M98.8 258.4h.8M101 243.3h7.2M101 258.4h7.2M104.6 248.2v3.3M104.6 251.8v16.1"/>
<path d="M107.1 242.8l2.2-.8 .2 .7zM109.5 250.8h1.7M109.6 243.3h.8M109.6 258.4h.8M113 250.8h7.5M118.1 250.8l.8 4.9h-1.6zM118.1 250.8v14.5M126.4 240.6h-8.3l-13.5 2.7M203.4 244v1.7M203.4 247.5v1.7M203.4 251v14.9M206.6 240.6l.1 .1"/>
<path d="M206.8 240.8h.1M206.9 240.8h.7M206.9 240.8l.1 .5M207 241.7l.2 .8M207.2 259.2l-.2 .8M207.2 243v2.8M207.2 248.4v4.9M207.2 255.9v2.8M208.3 240.8h.7M209 240.9h.1M209.1 242.6v3.2M209.1 241v.8"/>
<path d="M209.1 248.4v4.9M209.1 255.9v3.2M209.1 259.9v.8M209.1 241h.1M215.3 246.9v1.7M215.3 250.4v14.7M227.7 244v1.7M227.7 247.5v1.7M227.7 251v14.9M300.5 240.8h12.7M300.5 240.6h12.5M301.7 240.8l.3 2.4h-.7z"/>
<path d="M322.4 249.8v1.7M322.4 253.3v14.2M331.2 247.3l-17.5 17.5M331.2 250.1l-17.5 17.5M331.2 252.9l-17.5 17.5M331.2 255.8l-17.5 17.5M331.2 258.6l-17.5 17.5M331.2 241.6l-15 15M331.2 244.4l-15 15.1M408.4 245.6h39.9M410.8 245.2l2.4 .4-2.4 .4zM412.8 259l-5.3 5.3"/>
<path d="M413.2 244.4v14M415.7 250v.6M415.7 251.8v8.9M418.2 245.6l2.4-.4v.8zM418.2 244.4v14M418.5 259l-.3 .2M420.4 259.9l-12.1 12M426.1 245.6v4.8h17.4v-4.8M431.7 245.6v4.8M438.7 245.6v4.8M485.4 244.9h40M487.8 244.4l2.4 .5-2.4 .3z"/>
<path d="M488.7 259.4l-4.5 4.5M490.2 243.6v14.8M493.2 254.8v.5M493.2 256.1v6.3M496.2 244.9l2.4-.5v.8zM496.2 243.6v14.8M497.4 259.3l-1.2 1.1M504.9 244.9v4.7h17.4v-4.7M510.4 244.9v4.7M517.5 244.9v4.7M56.8 278.4h.8l-.4 2.4zM81.4 271.9a2.6 2.6 0 0 0 2.4 0"/>
<path d="M81.4 267.3a2.6 2.6 0 0 1 2.4 0M84 278.4h.8l-.4 2.4zM103.1 278.9v1.9M103.4 273.3v.5M103.4 274.4v2.4M103.4 273.3h.7M103.4 278.8v2M103.8 273.1l-.4 .2M104.1 274.8h-1v2.1M104.6 269.3v2.1M104.6 272.8v21.6M105 273.3h.8"/>
<path d="M105 272.8l-.4-.2-.4 .2M105.1 274.8h1v2.1M105.4 273.1l.4 .2M105.8 273.3v.6M105.8 274.4v2.5M105.8 278.9v1.9M106.1 278.9v1.9M203.4 274.7v7.5h7.8M203.4 267.7v1.8M203.4 271.2v1.7M206.7 261l-.1 .1M206.9 260.9h.6"/>
<path d="M206.9 260.9h-.1M207 260.4l-.1 .5M208.3 260.9h.7M209.1 260.8h.1M213.9 278.9v1.9M214.1 273.3v.5M214.1 274.4v2.4M214.1 273.3h.8M214.1 278.8v2M214.5 273.1l-.4 .2M214.9 274.8h-1v2.1M215.3 266.9v1.7"/>
<path d="M215.3 270.4v14.7M215.8 273.3h.8M215.8 272.8l-.5-.2-.3 .2M215.9 274.8h1v2.1M216.2 273.1l.4 .2M216.6 273.3v.6M216.6 274.4v2.5M216.6 278.9v1.9M216.9 278.9v1.9M227.7 278.4l1.6 1.8-.7 .5zM227.7 278.4l7.6 12.5h70.9M227.7 267.7v1.7"/>
<path d="M227.7 271.2v1.7M227.7 274.7v7.5h-7.7M314.8 260.9l-1.1 1.1M320.9 274.8v6M321.2 277.1l-3.8 3.7M321.2 274.2l-6.6 6.6M321.2 279.9l-1 .9M322.4 269.3v1.7M322.4 272.8v14.3M323.9 274.8v6M331.2 261.4l-17.5 17.5M331.2 264.2l-8.5 8.6"/>
<path d="M331.2 267.1l-7.5 7.5M331.2 269.9l-7.5 7.5M331.2 272.8l-7.5 7.4M331.2 278.4l-2.5 2.4M331.2 275.5l-5.3 5.3M398.4 267.3h.6M400.2 267.3h9M405.3 270a10.8 10.8 0 0 1 9.5-13.5 10.8 10.8 0 0 1 11.6 11.7 10.8 10.8 0 0 1-13.5 9.5M410.4 267.3h.5M411 262l2.2-1.1-1.7 1.7zM412.1 267.3h7.2M413.3 260.9l-17.2 12.1h-16.2"/>
<path d="M413.6 261l-6.6 6.6M415.7 272v.6M415.7 273.7v9M415.7 261.9v.6M415.7 263.7v7.1M416.4 276h25.3M416.5 261l-9.1 9M418.8 261h22.9M420.5 267.3h.5M422 261.2l-12.4 12.3M422.2 267.3h9M423.2 262.7l-12 12"/>
<path d="M423.7 270.7l-4.6 4.6M424 264.7l-10.8 10.9M424.4 267.2l-8.8 8.8M432.4 267.3h.5M440.2 273.6h.8l-.4 2.4zM440.6 261l.4 2.4h-.8zM440.6 261v15M474.3 260.9h15.3M474.3 278.3h18.2M475.1 276h.8l-.4 2.3zM475.5 260.9v17.4M475.5 260.9l.4 2.4h-.8z"/>
<path d="M479.7 268.4h.4M480.9 268.4h6.3M488.1 268.4h.3M489.6 268.4h7.2M490.2 260.8l-7 7M493 260.9l-9.6 9.5M493.2 264.8v7.1M493.2 273.2v.3M493.2 274.4v6.2M493.2 263.2v.4M495.8 260.9l-11.7 11.6M496.1 260.7l13.5 4.9h16.3"/>
<path d="M496.2 260.8l2.4 .4-.3 .8zM498 268.4h.3M499.1 260.3l-13.9 14M499.2 268.4h6.3M500.6 261.7l-14.1 14.1M501.8 263.3l-13.7 13.7M502.7 265.3l-12.6 12.6M502.9 270.7l-7.4 7.4M503.2 267.6l-10.7 10.7M506.3 268.4h.4M56 280.8h39.4M95.8 281.3v21.3"/>
<path d="M104.6 292l4.8-.8v1.6zM104.6 292h14.4M113.4 281.3v21.3M130.9 295.4a5.9 5.9 0 0 0 0 5.5M142.1 295.4a6.3 6.3 0 0 1 0 5.5M201.8 292.6h28.7M204.2 292.2l2.4 .4-2.4 .4zM206.6 281.3v12.5M206.9 281.6v12.2M206.9 292.6l2.3-.4v.8zM213 282.2h1.7M215.3 286.9v.8"/>
<path d="M216.5 282.2h1.7M254.1 281.5l2.6 4.5h-5.2zM322.4 288.9v.8M415.7 283.9v.6M493.2 281.5v.4M95.8 301.5l2.4-.4v.8zM95.8 301.5h48M110.9 301.1l2.5 .4-2.5 .4zM90.3 336.9h.5M91.6 336.9h6.9M94.2 339.7a10.8 10.8 0 0 1 9.5-13.5 10.8 10.8 0 0 1 11.6 11.6 10.8 10.8 0 0 1-13.5 9.5M94.7 337.9a8.4 8.4 0 0 0 1.1 3.6"/>
<path d="M95.3 339.3l.7 1.8 .9 1.4M95.5 334l-.5 2.2v1.3M95.7 332.4l-.8 1.9-.2 1.7M98.4 329.6l-1 .9-1.2 1.8M99.4 336.9h.4M99.6 328.3h.1M99.6 328.3l-1.1 .7-1.7 1.7M101 336.9h7.2M101.4 327.4h.1M101.5 327.5l.1 .1M101.6 327.6v.6M101.6 328.8v.5"/>
<path d="M101.6 327.8l-1.7 .7M101.6 329.3h.1M101.7 329.4h.1M101.7 329.4h1.9M101.9 328.6h.1M102 328.7l.1 .7M102.1 330.5h.1M102.1 330v.5M102.2 330.6h.1M102.2 330.7h1.6M102.6 327.4l-1 .2M103.2 337.3a1.49 1.49 0 0 1 1.3-1.9 1.49 1.49 0 0 1 1.6 1.6 1.49 1.49 0 0 1-1.9 1.3"/>
<path d="M104.6 322.6v.4M104.6 323.9v6.9M104.6 331.7v.4M104.6 333.3v7.2M105.1 326.9a8.5 8.5 0 0 0-3.7 .5M105.4 330.7h1.6M105.6 329.4h1.9M105.6 327.2h-2M105.6 337.6l2 1.4-.5 .6zM105.6 337.6l13 13h28.5M106.6 327.4l1 .2M107 330.6h.1"/>
<path d="M107.1 327.2l1.4 .5 1.9 1.1M107.1 330.5h.1M107.1 328.8v.6M107.1 330v.5M107.1 328.8h.1M107.4 328.6h-.1M107.5 329.4h.1M107.6 329.3h.1M107.6 327.6v.6M107.6 328.8v.5M107.6 327.8l1.6 .7M107.7 327.5l-.1 .1"/>
<path d="M107.9 327.4h.1M109.4 336.9h.4M110.7 336.9h6.9M110.7 329.5l1.1 1 1.2 1.8M111.9 330.1l1.4 1.8 .6 1.3M113.7 334l.5 2.2v1.3M113.9 339.3l-.7 1.8-.8 1.4M114.4 335.1l.2 1.8-.2 1.9M118.5 336.9h.4M418.9 333.8h116.2v4.8h-116.2zM433.4 333.8l-2.6-4.6-2.6 4.6M96.8 343.1l1.7 1.7 1.1 .8"/>
<path d="M98.1 343.9l1.2 .9 1.8 1M101.4 346.3l1.9 .5 1.8 .1M102.9 346.3h3.5M104.6 341.7v.4M104.6 343v6.8M104.6 350.8v.4M110.4 345l-1.9 1.1-1.5 .5M111.2 343.9l-1.2 .9-1.8 1M113.9 340.6l-.6 1.3-1.4 1.8M403.8 343.1l2.6 4.5h-5.3zM403.8 348.1l2.6 4.6h-5.2zM22 399.7h73.7v8.4h-73.7z"/>
<path d="M496.6 383.8h5.2l-1.3 2.2-1.3-2.2-1.3 2.2z"/>
</g>
<path d="M566.5 359.7v3M562.5 363.8h2.9M566.1 363.8h.7M566.5 363.4v.7M566.5 364.9v2.8M567.6 363.8h2.9M572 363.8h3.4M576.3 363.8h.8M578 363.8h3.5" fill="none" stroke="#000" stroke-width=".34"/>
<g fill="#000">
<path d="M94.5 101.6l2 1.4-.5 .6zM106.8 108.1l.6 .5-1.9 1.5zM113.2 118.3l1.6 1.9-2.1-1.3zM92.2 146.8l2.4-1.4v2.8zM94.6 146.8l2.4-.4v.8zM104.6 141.9l4.8-.8v1.6zM112.2 146.4l2.4 .4-2.4 .4zM201.3 155.5l.8 .2-1 2.2zM232.5 156h.8l-.4 2.3zM57.2 158.3l.4 2.4h-.8zM67.3 158.3l.4 2.4h-.8zM76.2 158.3l.4 2.4h-.8z"/>
<path d="M86.1 158.3l.4 2.4h-.8zM85.7 176h.8l-.4 2.4zM91.3 168.5l.8 4.8h-1.6zM117.9 168.5l.8 4.8h-1.6zM232.9 159.9l.4 2.4h-.8zM300 178.9h.8l-.4 2.5zM410.9 160.9l2.4 .4-2.4 .4zM411 172.8l2.3-.6-2 1.4zM416.6 161.3l2.4-.4v.8zM437.6 172.3l.3 2.4h-.8zM75.8 180.9h.8l-.4 2.4zM76.2 183.3l.4 2.5h-.8z"/>
<path d="M75.8 190.2h.8l-.4 2.4zM84.4 192.6l.4 2.4h-.8zM107.3 179.7l2.3 .8-.4 .7zM125.6 180.9h.8l-.4 2.4zM125.2 192.6l.4 2.4h-.8zM201.6 190l2.4-.4v.8zM226.7 189.6l2.4 .4-2.4 .4zM226.9 181.2l.6 .5-2 1.5zM300.4 181.6l.4 2.4h-.8zM437.1 190.8h.8l-.3 2.5zM84 217.7h.8l-.4 2.4zM93.3 212.7l2.5-.4v.8z"/>
<path d="M113.4 212.3l2.5 .4-2.5 .4zM216.8 219.4l2-1.5 .3 .7zM66.9 232.7h.8l-.4 2.4zM67.3 235.1l.4 2.4h-.8zM84.4 220.1l.4 2.4h-.8zM84 232.7h.8l-.4 2.4zM84.4 235.1l.4 2.4h-.8zM115.7 227.5l2.3 .9-.4 .7zM192.9 232.7h.8l-.4 2.4zM193.3 220.1l.4 2.4h-.8zM200.8 228l.8 4.8h-1.6zM229.9 228l.9 4.8h-1.7z"/>
<path d="M301.3 238.2h.7l-.3 2.4zM84 241h.8l-.4 2.3zM84.4 243.3l.4 2.4h-.8zM84 255.9h.8l-.4 2.5zM91.1 250.8l.8 4.9h-1.6zM107.1 242.8l2.2-.8 .2 .7zM118.1 250.8l.8 4.9h-1.6zM301.7 240.8l.3 2.4h-.7zM410.8 245.2l2.4 .4-2.4 .4zM418.2 245.6l2.4-.4v.8zM487.8 244.4l2.4 .5-2.4 .3zM496.2 244.9l2.4-.5v.8z"/>
<path d="M56.8 278.4h.8l-.4 2.4zM84.4 258.4l.4 2.3h-.8zM84 278.4h.8l-.4 2.4zM411 262l2.2-1.1-1.7 1.7zM440.2 273.6h.8l-.4 2.4zM440.6 261l.4 2.4h-.8zM475.1 276h.8l-.4 2.3zM475.5 260.9l.4 2.4h-.8zM496.2 260.8l2.4 .4-.3 .8zM104.6 292l4.8-.8v1.6zM204.2 292.2l2.4 .4-2.4 .4zM206.9 292.6l2.3-.4v.8z"/>
<path d="M227.7 278.4l1.6 1.8-.7 .5zM95.8 301.5l2.4-.4v.8zM110.9 301.1l2.5 .4-2.5 .4zM105.6 337.6l2 1.4-.5 .6z"/>
</g>
<text font-size="6" x="511.7" y="405.2">P23AEC023078</text>
<text font-size="5.9" x="559.4" y="405.1">02</text>
<text font-size="5.6" x="470.5" y="365.5">WIPRO PARI GROUP</text>
<g font-size="4.9">
<text x="30" y="6.9">1</text>
<text x="76.7" y="6.9">2</text>
<text x="127" y="6.9">3</text>
<text x="176.5" y="6.9">4</text>
<text x="226.7" y="6.9">5</text>
<text x="275.4" y="6.9">6</text>
<text x="326.4" y="6.9">7</text>
<text x="375" y="6.9">8</text>
<text x="425.8" y="6.9">9</text>
<text x="473.9" y="7.3">10</text>
<text x="524.3" y="6.9">11</text>
<text x="570.2" y="6.9">12</text>
<text x="13.6" y="35.1">H</text>
<text x="587.6" y="35.1">H</text>
<text x="13.2" y="87.5">G</text>
<text x="587.2" y="87.5">G</text>
<text x="13.2" y="137">F</text>
<text x="587.2" y="137">F</text>
<text x="13.2" y="187.6">E</text>
<text x="587.2" y="187.6">E</text>
<text x="13.2" y="237">D</text>
<text x="587.2" y="237">D</text>
<text x="13.4" y="287.1">C</text>
<text x="587.4" y="287.1">C</text>
<text x="13.4" y="336.2">B</text>
<text x="587.4" y="336.2">B</text>
<text x="13.4" y="389.3">A</text>
<text x="587.4" y="389.3">A</text>
<text x="30" y="416.9">1</text>
<text x="76.7" y="416.9">2</text>
<text x="127" y="416.9">3</text>
<text x="176.5" y="416.9">4</text>
<text x="226.7" y="416.9">5</text>
<text x="275.4" y="416.9">6</text>
<text x="326.4" y="416.9">7</text>
<text x="375" y="416.9">8</text>
<text x="425.8" y="416.9">9</text>
<text x="473.9" y="417.3">10</text>
<text x="524.3" y="416.9">11</text>
<text x="570.2" y="416.9">12</text>
</g>
<g font-size="4.2">
<text x="423.7" y="14.3">NOTE : STANDARD FASTENER TORQUE AS PER STD-DES-01-00</text>
<text x="553.8" y="14">FR-DES-006-00</text>
</g>
<g font-size="3.9">
<text x="400" y="357.1">REVISION</text>
<text x="455.9" y="357.1">DESCRIPTION</text>
<text x="526.4" y="357.1">DATE</text>
<text x="540" y="357.1">DRN.BY</text>
</g>
<g font-size="3.7">
<text x="80" y="96.7">O 55</text>
<text x="118.5" y="146.2">O40 k6</text>
<text x="423.4" y="164.9">d</text>
<text x="131.5" y="176.7">n</text>
<text x="236.2" y="189.4">O55-0.1</text>
<text x="235.3" y="193.6">a</text>
<text x="130.8" y="200.8">n</text>
<text x="122.2" y="212.1">O45 j6</text>
<text x="124.3" y="221.2">a</text>
<text x="59.7" y="244.4">n</text>
<text x="426.4" y="249.2">d</text>
<text x="505.1" y="248.5">d</text>
<text x="116.8" y="300.9">O35 g6</text>
</g>
<text font-size="3.6" x="493.6" y="376.1">SHAFT</text>
<text font-size="3.5" x="402.4" y="373.3">www.wipropari.com</text>
<g font-size="3.4">
<text x="122.5" y="96.7">M6 x 12 DEEP</text>
<text x="213.1" y="131.6">SURFACE FOR INDUCTION HARDENING</text>
<text x="120.3" y="143">A</text>
<text x="133.3" y="143">+0.018</text>
<text x="80.9" y="148">A</text>
<text x="133.3" y="146.2">+0.002</text>
<text x="232.3" y="154.3" transform="rotate(-90 232.3 154.3)">CH3 x 15°</text>
<text x="422.2" y="160.7">6.5</text>
<text x="427.4" y="157.6">+0.2</text>
<text x="429.3" y="160.7">0</text>
<text x="428.9" y="164.9">0.05 A</text>
<text x="75.6" y="172.7" transform="rotate(-90 75.6 172.7)">50</text>
<text x="82.4" y="169.5" transform="rotate(-90 82.4 169.5)">+0.2</text>
<text x="85.5" y="173.8" transform="rotate(-90 85.5 173.8)">40+0.1</text>
<text x="135.8" y="176.7">0.05 A</text>
<text x="232.6" y="175.9">R 1</text>
<text x="232.6" y="179.5">MAX TYP</text>
<text x="299.8" y="174.2" transform="rotate(-90 299.8 174.2)">CH0.5 x 45°</text>
<text x="382.9" y="178.6">R 0.25</text>
<text x="88" y="182.5">C</text>
<text x="118.9" y="180.7">C</text>
<text x="382.9" y="182.2">MAX TYP</text>
<text x="433.8" y="182.4" transform="rotate(-90 433.8 182.4)">0</text>
<text x="124.6" y="187.7">R 6</text>
<text x="244.8" y="186.3">0</text>
<text x="436.9" y="187.7" transform="rotate(-90 436.9 187.7)">42-0.2</text>
<text x="239.9" y="193.6">0.1 A</text>
<text x="135" y="200.8">0.05 A</text>
<text x="66.7" y="204.4" transform="rotate(-90 66.7 204.4)">153.5±0.1</text>
<text x="83.8" y="208.2" transform="rotate(-90 83.8 208.2)">55</text>
<text x="136.1" y="209">+0.011</text>
<text x="404.2" y="208">SECTION D-D</text>
<text x="75.6" y="211" transform="rotate(-90 75.6 211)">18.5±0.05</text>
<text x="136.1" y="212.1">-0.005</text>
<text x="233.1" y="210.8">R 3.25</text>
<text x="406.8" y="211.6">SCALE 1:2</text>
<text x="128.9" y="221.2">0.05 A</text>
<text x="56.6" y="225.9" transform="rotate(-90 56.6 225.9)">245±0.1</text>
<text x="83.8" y="229.5" transform="rotate(-90 83.8 229.5)">30</text>
<text x="128.7" y="231.4">M45 x 1.5 x 30 DEEP</text>
<text x="189.6" y="228.8" transform="rotate(-90 189.6 228.8)">+0.2</text>
<text x="192.7" y="233" transform="rotate(-90 192.7 233)">30+0.1</text>
<text x="119" y="240">R 5</text>
<text x="64" y="244.4">0.05 A</text>
<text x="83.8" y="242.5" transform="rotate(-90 83.8 242.5)">16.5</text>
<text x="119" y="243.6">TYP</text>
<text x="199.6" y="246">D</text>
<text x="228.7" y="246">D</text>
<text x="424" y="245">10 N9</text>
<text x="436.3" y="245">-0.036</text>
<text x="437.3" y="241.9">0</text>
<text x="501.1" y="244.2">12 N9</text>
<text x="513.3" y="244.2">-0.043</text>
<text x="514.4" y="241.1">0</text>
<text x="431.9" y="249.2">0.05 A</text>
<text x="510.7" y="248.5">0.05 A</text>
<text x="80.7" y="252.1" transform="rotate(-90 80.7 252.1)">+0.2</text>
<text x="83.8" y="256.3" transform="rotate(-90 83.8 256.3)">30+0.1</text>
<text x="301.1" y="260.5" transform="rotate(-90 301.1 260.5)">CH0.5 x 45°</text>
<text x="90" y="268.9">B</text>
<text x="117" y="268.9">B</text>
<text x="436.8" y="268.2" transform="rotate(-90 436.8 268.2)">0</text>
<text x="471.8" y="269.3" transform="rotate(-90 471.8 269.3)">0</text>
<text x="510.4" y="265">R 0.25</text>
<text x="510.4" y="268.6">MAX TYP</text>
<text x="83.8" y="271.5" transform="rotate(-90 83.8 271.5)">45</text>
<text x="380.7" y="272.5">R 0.25</text>
<text x="440" y="273.5" transform="rotate(-90 440 273.5)">30-0.2</text>
<text x="474.9" y="274.6" transform="rotate(-90 474.9 274.6)">35-0.1</text>
<text x="380.7" y="276.1">MAX TYP</text>
<text x="120.3" y="293.2">A</text>
<text x="211.1" y="292">CH0.5 x 45°</text>
<text x="241" y="290.2">SURFACE FOR INDUCTION HARDENING</text>
<text x="405.2" y="291.5">SECTION B-B</text>
<text x="481.8" y="291.7">SECTION C-C</text>
<text x="131.8" y="297.7">-0.009</text>
<text x="211.1" y="295.6">TYP</text>
<text x="313.6" y="296.2">SECTION A-A</text>
<text x="315.9" y="299.8">SCALE 1:2</text>
<text x="407.6" y="295.1">SCALE 1:2</text>
<text x="484.3" y="295.3">SCALE 1:2</text>
<text x="131.8" y="300.9">-0.025</text>
<text x="419.8" y="337.4">NOTE;-HARDNESS 45-55 HRC,0.6 to 2mm depth(INDUCTION HARDNING)</text>
<text x="124.2" y="350">M6 x 12 DEEP</text>
<text x="357.8" y="389.5">RESERVED SPACE</text>
<text x="515.2" y="385.7">WPP</text>
<text x="538.9" y="385.6">0100</text>
<text x="357.8" y="393.3">FOR</text>
<text x="357.8" y="397">CONTROLLED COPY</text>
<text x="357.8" y="400.8">STAMP</text>
<text x="22.8" y="403.3">NOTE FOR WIPRO PARI DESIGN -REF. ONLY</text>
<text x="41.6" y="406.9">WEAR DETAILS : N.A.</text>
</g>
<g font-size="3.1">
<text x="565.1" y="353.5">LIMITS</text>
<text x="562" y="371.7">DRAWING TYPE</text>
<text x="437" y="372.3">DESCRIPTION</text>
<text x="563.4" y="376.3">MACHINING</text>
<text x="436.5" y="380.8">SURFACE AREA</text>
<text x="453.3" y="380.8">SURFACE TREATMENT MACHINING</text>
<text x="509.5" y="380.8">DESIGN UNIT DESIGN UNIT CD.</text>
<text x="558" y="380.6">TEAM NO.</text>
<text x="570.3" y="380.7">SHEET SIZE</text>
<text x="559.9" y="385.4">PL-01</text>
<text x="575.6" y="386.1">A2</text>
<text x="436.4" y="391.1">REFERENCE DWG.</text>
<text x="437.8" y="395.5">DRN.BY</text>
<text x="451.4" y="395.4">CHKD.BY</text>
<text x="464.6" y="391.4">P23AEC023017</text>
<text x="466.6" y="395.5">APPD.BY</text>
<text x="486.7" y="395.4">MATERIAL</text>
<text x="488.9" y="390.9">PART CLASS. B</text>
<text x="515.6" y="390.9">HEAT TREATMENT</text>
<text x="519.6" y="395.9">DRG./PART CODE</text>
<text x="558.9" y="395.5">REV.</text>
<text x="571.4" y="395.6">SCALE</text>
<text x="491.4" y="399.7">C45</text>
<text x="572.5" y="399.9">1 : 2</text>
<text x="484.3" y="404.2">NET WEIGHT-Kg</text>
<text x="571.4" y="404.7">SHEET</text>
<text x="488.9" y="408.6">2.53 kg</text>
<text x="571.4" y="408.8">1 OF 1</text>
</g>
<text font-size="3" x="579.5" y="230.1">°</text>
<g font-size="2.8">
<text x="415.1" y="346.4">SUFACE FOR INDUCTION HARDENING IS GIVEN</text>
<text x="539.9" y="346.5">03007543</text>
<text x="415.1" y="351.5">NOTE UPDATED</text>
<text x="539.9" y="351.4">03007543</text>
<text x="560.4" y="357.7">Gen Tol.: IS 2102</text>
<text x="399.1" y="376.6">1.ALL DIMENSIONS ARE</text>
<text x="399" y="382.7">2.DO NOT SCALE</text>
<text x="399" y="388.7">3.IF IN DOUBT ,</text>
<text x="399" y="395.4">LOCATION :</text>
<text x="420.5" y="396">PUNE</text>
<text x="404.2" y="402">ALL RIGHTS OF REPRODUCTION &amp;</text>
<text x="436.8" y="401.5">03007302</text>
<text x="451.1" y="401.3">03005760</text>
<text x="466.5" y="401.2">03005760</text>
<text x="404.7" y="405.4">DISTRIBUTION ARE RESERVED</text>
</g>
<g font-size="2.7">
<text x="399.9" y="379.7">IN mm</text>
<text x="399.7" y="385.7">DRAWING.</text>
<text x="436.9" y="385.4">57.62 in^2</text>
<text x="399.7" y="391.8">ASK TEAM MEMBER</text>
<text x="400.1" y="402.5">C</text>
<text x="436.6" y="408.7">07/08/2025</text>
<text x="450.9" y="408.8">07/08/2025</text>
<text x="466" y="408.9">07/08/2025</text>
</g>
<g font-size="2.5">
<text x="233.4" y="127.8">2</text>
<text x="554.9" y="218.3">DEBURR AND REMOVE SHARP</text>
<text x="555.2" y="221">EDGES UNLESS SHARP EDGE</text>
<text x="556.1" y="227.1">UNSP.RADII</text>
<text x="556.8" y="223.8">REQUIREMENT SPECIFIED</text>
<text x="571.4" y="226.9">UNSP.CHF.</text>
<text x="559.2" y="229.9">0.5 R</text>
<text x="572.3" y="230.1">0.5 X 45</text>
<text x="559.8" y="238">UP TO 10</text>
<text x="576.1" y="238.1">±1.5°</text>
<text x="558.5" y="242.2">10 UP TO 50</text>
<text x="575.5" y="242.3">±0°50'</text>
<text x="557.4" y="250.7">120 UP TO 400</text>
<text x="557.9" y="246.5">50 UP TO 120</text>
<text x="575.5" y="250.7">±0°15'</text>
<text x="575.5" y="246.5">±0°25'</text>
<text x="558.7" y="259.4">0.5 UP TO 3</text>
<text x="559.5" y="263.7">3 UP TO 6</text>
<text x="576.6" y="263.6">±0.2</text>
<text x="576.6" y="259.4">±0.1</text>
<text x="559" y="267.9">6 UP TO 30</text>
<text x="576.6" y="267.9">±0.5</text>
<text x="557.8" y="272.2">30 UP TO 120</text>
<text x="576.6" y="272.2">±0.8</text>
<text x="556.9" y="280.7">315 UP TO 1000</text>
<text x="557.3" y="276.4">120 UP TO 315</text>
<text x="576.6" y="276.4">±1.2</text>
<text x="577.7" y="280.7">±2</text>
<text x="253.4" y="285.4">2</text>
<text x="556.4" y="284.9">1000 UP TO 2000</text>
<text x="577.6" y="284.9">±3</text>
<text x="558.9" y="289.2">OVER 2000</text>
<text x="577.7" y="289.3">±4</text>
<text x="560" y="297.9">UP TO 10</text>
<text x="577.1" y="297.9">±1°</text>
<text x="558.5" y="302.1">10 UP TO 50</text>
<text x="575.5" y="302.1">±0°30'</text>
<text x="557.4" y="310.6">120 UP TO 400</text>
<text x="558.2" y="306.3">50 UP TO 120</text>
<text x="575.5" y="310.6">±0°10'</text>
<text x="575.5" y="306.4">±0°20'</text>
<text x="558.8" y="319.2">0.5 UP TO 3</text>
<text x="559.4" y="323.4">3 UP TO 6</text>
<text x="576.6" y="319.2">±0.1</text>
<text x="576.6" y="323.5">±0.1</text>
<text x="558.9" y="327.7">6 UP TO 30</text>
<text x="576.7" y="327.7">±0.2</text>
<text x="430.1" y="333.2">1</text>
<text x="557.8" y="332">30 UP TO 120</text>
<text x="576.6" y="332">±0.3</text>
<text x="556.8" y="340.5">315 UP TO 1000</text>
<text x="557.3" y="336.3">120 UP TO 315</text>
<text x="576.6" y="336.3">±0.5</text>
<text x="576.6" y="340.5">±0.8</text>
<text x="403.1" y="347">2</text>
<text x="556.2" y="344.7">1000 UP TO 2000</text>
<text x="576.6" y="344.7">±1.2</text>
<text x="403.1" y="352">1</text>
<text x="558.9" y="349">OVER 2000</text>
<text x="577.6" y="349">±2</text>
<text x="459.3" y="385.5">I.Z.B.P. (TRIVALENT)</text>
<text x="559.5" y="391.1">N.A.</text>
</g>
<g font-size="2.4">
<text x="524.6" y="346.5">07/08/2025</text>
<text x="524.7" y="351.2">18/06/2025</text>
</g>
<g font-size="2.1">
<text x="558.5" y="232.4">UNSPECIFIED TOL.(FAB)</text>
<text x="559.5" y="234.7">FOR ANGULAR IN mm.</text>
<text x="558.6" y="253.9">UNSPECIFIED TOL.(FAB)</text>
<text x="560.7" y="256.3">FOR LINEAR IN mm.</text>
<text x="558.7" y="292.3">UNSPECIFIED TOL.(M/C)</text>
<text x="559.6" y="294.7">FOR ANGULAR IN mm.</text>
<text x="558.7" y="313.7">UNSPECIFIED TOL.(M/C)</text>
<text x="560.6" y="316.1">FOR LINEAR IN mm.</text>
<text x="7.7" y="409.8" transform="rotate(-90 7.7 409.8)">\\parienggnew\BT030 ENGG\Design 23-24\P23AE_Tesla\ExDM uploading\P23AEC023078.dft</text>
</g>
</svg>
